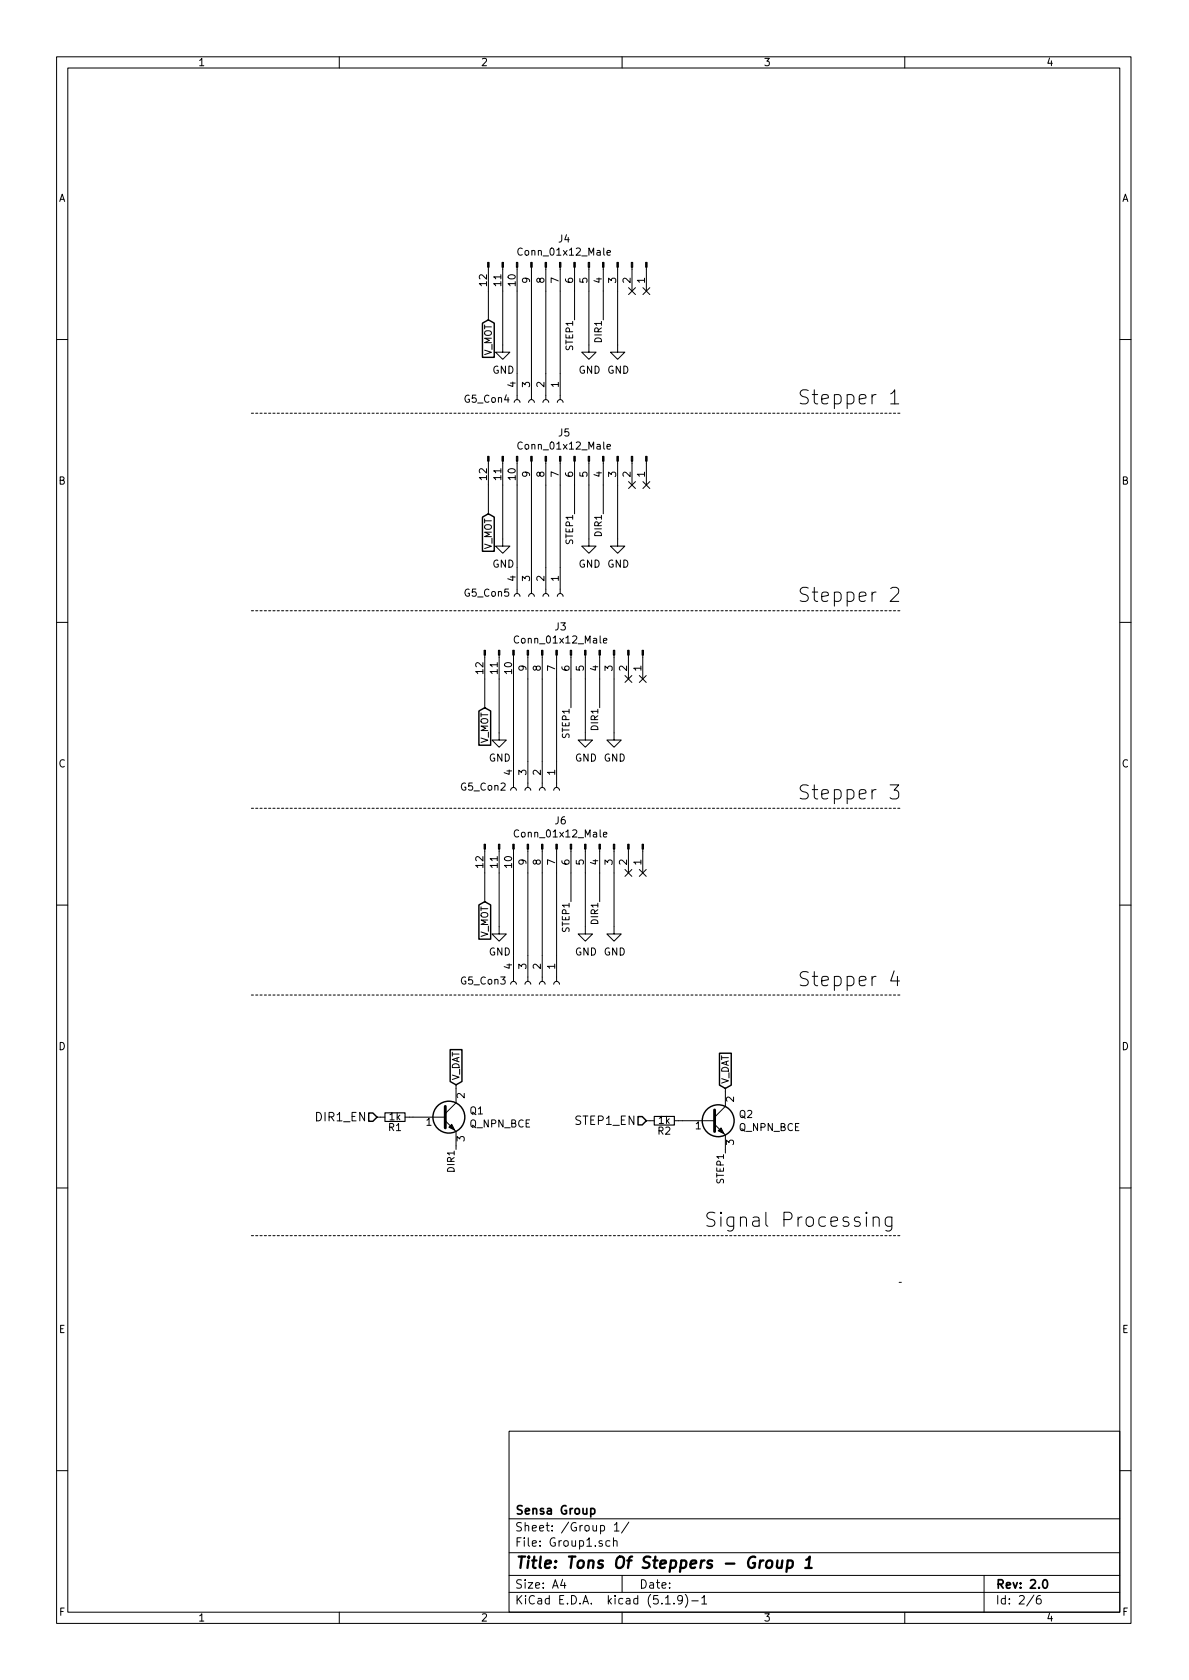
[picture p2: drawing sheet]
<svg xmlns="http://www.w3.org/2000/svg" width="210mm" height="297mm" viewBox="0 0 210 297" stroke-linecap="round" stroke-linejoin="round" font-family="sans-serif">
<g fill="none" stroke="#000" stroke-width=".18">
<path d="M10 10h190v277h-190zM12 12h186v273.1h-186zM60 10v2M110 10v2M160 10v2M86.4 47.3v9.3M88.9 47.3v15h1.3l-1.3 1.2-1.3-1.2h1.3M91.4 47.3v23.3M94 47.3v23.3M96.5 47.3v23.3M99.1 47.3v23.3M101.6 47.3v9.3"/>
<path d="M104.1 47.3v15h1.3l-1.3 1.2-1.2-1.2h1.2M106.7 47.3v9.3M107.3 44.7l.6-.1v-.3h-.4l-.2 .2 .1 .6h.5M109.2 47.3v15h1.3l-1.3 1.2-1.3-1.2h1.3M111.2 50.9l1.2 1.2M111.8 47.3v4.2M112.4 50.9l-1.2 1.2M113.7 50.9l1.2 1.2M114.3 47.3v4.2M114.9 50.9l-1.2 1.2M10 60h2M90.9 71.2l.2-.4 .2-.2 .5 .2 .1 .4"/>
<path d="M93.5 71.2l.1-.4 .3-.2 .4 .2 .2 .4M96 71.2l.1-.4 .3-.2 .5 .2 .1 .4M98.6 71.2l.1-.4 .3-.2 .4 .2 .2 .4M107.3 79l.6-.1v-.3h-.4l-.2 .2 .1 .6h.5M157.5 69.6l.5-.3 .2-.4v2.5M157.5 71.4h1.4M198 60h2M86.4 81.5v9.3M88.9 81.5v15.1h1.3l-1.3 1.2-1.3-1.2h1.3M91.4 81.5v23.4M94 81.5v23.4M96.5 81.5v23.4"/>
<path d="M99.1 81.5v23.4M101.6 81.5v9.3M104.1 81.5v15.1h1.3l-1.3 1.2-1.2-1.2h1.2M106.7 81.5v9.3M109.2 81.5v15.1h1.3l-1.3 1.2-1.3-1.2h1.3M111.2 85.2l1.2 1.2M111.8 81.5v4.3M112.4 85.2l-1.2 1.2M113.7 85.2l1.2 1.2M114.3 81.5v4.3M114.9 85.2l-1.2 1.2M10 110h2"/>
<path d="M85.7 115.8v9.3M88.3 115.8v15h1.2l-1.2 1.3-1.3-1.3h1.3M90.8 115.8v23.4M90.9 105.4l.2-.3 .2-.2 .5 .2 .1 .3M93.3 115.8v23.4M93.5 105.4l.1-.3 .3-.2 .4 .2 .2 .3M95.9 115.8v23.4M96 105.4l.1-.3 .3-.2 .5 .2 .1 .3M98.4 115.8v23.4M98.6 105.4l.1-.3 .3-.2 .4 .2 .2 .3M101 115.8v9.3M103.5 115.8v15h1.3l-1.3 1.3-1.3-1.3h1.3"/>
<path d="M106 115.8v9.3M106.7 113.3l.6-.1v-.3h-.4l-.2 .1 .1 .7h.5M108.6 115.8v15h1.3l-1.3 1.3-1.3-1.3h1.3M110.5 119.4l1.2 1.3M111.1 115.8v4.3M111.7 119.4l-1.2 1.3M113.1 119.4l1.2 1.3M113.7 115.8v4.3M114.3 119.4l-1.2 1.3M157.5 104.1l.4-.3h.6a.67 .67 0 0 1 .3 1.1l-1.4 1.4h1.5M198 110h2M90.3 139.7l.1-.3 .3-.2 .4 .2 .2 .3"/>
<path d="M92.8 139.7l.2-.3 .2-.2 .5 .2 .2 .3M95.4 139.7l.1-.3 .3-.2 .4 .2 .2 .3M97.9 139.7l.1-.3 .3-.2 .5 .2 .1 .3M157.4 138.8h1.5l-.8 .9a.67 .67 0 0 1 .8 .5l-.1 .8-.3 .3h-.7l-.4-.3M85.7 150.1v9.3M88.3 150.1v15h1.2l-1.2 1.3-1.3-1.3h1.3M90.8 150.1v23.4M93.3 150.1v23.4M95.9 150.1v23.4M98.4 150.1v23.4M101 150.1v9.3M103.5 150.1v15h1.3l-1.3 1.3-1.3-1.3h1.3"/>
<path d="M106 150.1v9.3M106.7 147.6l.6-.1v-.3h-.4l-.2 .1 .1 .6h.5M108.6 150.1v15h1.3l-1.3 1.3-1.3-1.3h1.3M110.5 153.7l1.2 1.3M111.1 150.1v4.2M111.7 153.7l-1.2 1.3M113.1 153.7l1.2 1.3M113.7 150.1v4.2M114.3 153.7l-1.2 1.3M10 160h2M90.3 174l.1-.3 .3-.2 .4 .1 .2 .4M92.8 174l.2-.3 .2-.2 .5 .1 .2 .4"/>
<path d="M95.4 174l.1-.3 .3-.2 .4 .1 .2 .4M97.9 174l.1-.3 .3-.2 .5 .1 .1 .4M158.1 171.7l-.6 1.7h1.6M158.7 172.6v1.7M198 160h2M66.7 197.5h1.4M71.6 197.5h7.1M78.7 198.2l1.9 1.9v3.1M80.6 191.8v3.2l-1.9 1.9M114.3 198.2h1.4M119.3 198.2h7.1M126.4 198.8l1.9 1.9v3.2"/>
<path d="M128.3 192.4v3.2l-1.9 1.9M10 210h2M153.2 214.3l-.1 .2 .1 .1 .1-.1-.1-.2v.3M154.4 215.4a.62 .62 0 0 1 1.1 .1v1.3M154.4 215.2v1.6M157.7 215.2v2a.67 .67 0 0 1-1.1 .3M157.7 215.3a.82 .82 0 0 0-1.1 .1l-.1 .2 .1 1 .4 .2 .7-.1M198 210h2M90 253h108v32.1h-108zM10 260h2M90 278.5h108M90 274.5h108"/>
<path d="M90 268.5h108M99.5 279.2l-.4 1.1h1M99.8 279.8v1M107.8 272.5l-.4-.1-.3 .3 .1 .6 .2 .1 .4-.1M108.5 272.5l.2-.1 .4 .1v.9M108.5 271.9v1.5M108.6 269.6l.5-.4v1.5M108.6 270.7h.9M110 278.5v3M111.2 269.1l-1.3 2M174 278.5v6.6M198 260h2"/>
<path d="M60 285.1v1.9M90 281.5h108M110 285.1v1.9M117.7 283.6h.8M119.2 283.5v.1M120.7 282.7l-.1 .2a.48 .48 0 0 1-.6 .1l-.2-.3 .2-.5a.48 .48 0 0 1 .6 .1 1.27 1.27 0 0 1-.2 1.2l-.4 .1M121.2 281.9a1.71 1.71 0 0 1 0 2.3M122.3 283h1.2M124.1 282.5l.4-.4v1.5M124.1 283.6h.9M160 285.1v1.9M182.8 282l-1.2 2"/>
<path d="M184 282.1a.62 .62 0 0 0-.7 .6v.8l.3 .1 .4-.1 .1-.5-.1-.3h-.4l-.3 .3"/>
</g>
<path d="M104.5 266.8l.4-.1 .3 .3-.1 .6-.2 .1-.4-.1M184.5 279.5l.2-.2a.81 .81 0 0 1 .6 .6 .81 .81 0 0 1-.3 .8l-.1 .1a.79 .79 0 0 1-.4-1.3z" fill="none" stroke="#000" stroke-width=".3"/>
<path d="M135.7 276.1a.51 .51 0 0 1 .5-.2 .51 .51 0 0 1 .4 .4l-.1 .5a.56 .56 0 0 1-.5 .4 .56 .56 0 0 1-.5-.4zM137.5 275.9l-.1 1.2a.56 .56 0 0 0 .8-.1M138.4 275.9l-.2 1.3M139.3 276a.68 .68 0 0 1 .9 .1v.7a.66 .66 0 0 1-1 .3M139.3 275.9l-.2 2M142.4 277.2h1.1M142.6 275.8l.6-.6-.2 2" fill="none" stroke="#000" stroke-width=".41"/>
<g fill="#000" stroke="#000" stroke-width=".18">
<path d="M86.2 46.4h.3v.9h-.3zM88.8 46.4h.2v.9h-.2zM91.3 46.4h.3v.9h-.3zM93.9 46.4h.2v.9h-.2zM96.4 46.4h.2v.9h-.2zM98.9 46.4h.3v.9h-.3zM101.5 46.4h.2v.9h-.2zM104 46.4h.3v.9h-.3zM106.6 46.4h.2v.9h-.2zM109.1 46.4h.2v.9h-.2zM111.6 46.4h.3v.9h-.3zM114.2 46.4h.2v.9h-.2z"/>
<path d="M86.2 80.7h.3v.8h-.3zM88.8 80.7h.2v.8h-.2zM91.3 80.7h.3v.8h-.3zM93.9 80.7h.2v.8h-.2zM96.4 80.7h.2v.8h-.2zM98.9 80.7h.3v.8h-.3zM101.5 80.7h.2v.8h-.2zM104 80.7h.3v.8h-.3zM106.6 80.7h.2v.8h-.2zM109.1 80.7h.2v.8h-.2zM111.6 80.7h.3v.8h-.3zM114.2 80.7h.2v.8h-.2z"/>
<path d="M85.6 115h.3v.8h-.3zM88.1 115h.3v.8h-.3zM90.7 115h.2v.8h-.2zM93.2 115h.3v.8h-.3zM95.8 115h.2v.8h-.2zM98.3 115h.3v.8h-.3zM100.8 115h.3v.8h-.3zM103.4 115h.2v.8h-.2zM105.9 115h.3v.8h-.3zM108.5 115h.2v.8h-.2zM111 115h.3v.8h-.3zM113.5 115h.3v.8h-.3z"/>
<path d="M85.6 149.3h.3v.8h-.3zM88.1 149.3h.3v.8h-.3zM90.7 149.3h.2v.8h-.2zM93.2 149.3h.3v.8h-.3zM95.8 149.3h.2v.8h-.2zM98.3 149.3h.3v.8h-.3zM100.8 149.3h.3v.8h-.3zM103.4 149.3h.2v.8h-.2zM105.9 149.3h.3v.8h-.3zM108.5 149.3h.2v.8h-.2zM111 149.3h.3v.8h-.3zM113.5 149.3h.3v.8h-.3z"/>
<path d="M79.4 199.3l.5-.5 .5 1zM127 199.9l.5-.5 .5 1z"/>
</g>
<g fill="none" stroke="#000" stroke-width=".25">
<path d="M85.3 57.1l1.1-.5 1 .5v6.1h-2.1zM85.3 91.4l1.1-.6 1 .6v6.1h-2.1zM84.7 125.7l1-.6 1.1 .6v6.1h-2.1zM84.7 160l1-.6 1.1 .6v6.1h-2.1zM65.2 196.8h.7l.8 .7-.8 .8h-.7zM79.6 185.6h2.1v5.6l-1.1 .6-1-.6zM112.8 197.4h.8l.7 .8-.7 .7h-.8zM127.2 186.2h2.1v5.7l-1 .5-1.1-.5z"/>
<circle cx="79.4" cy="197.5" r="2.82"/>
<circle cx="127" cy="198.2" r="2.82"/>
</g>
<path d="M78.7 195.6v3.8M126.4 196.3v3.8" fill="none" stroke="#000" stroke-width=".51"/>
<path d="M68.1 196.8h3.5v1.5h-3.5zM115.7 197.4h3.6v1.5h-3.6z" fill="none" stroke="#000" stroke-width=".2"/>
<path d="M44.4 73.1h115M44.4 108h115M44.4 142.9h115M44.4 175.9h115M44.4 218.5h115M159.4 226.7h-.7" fill="none" stroke="#000" stroke-width=".18" stroke-dasharray=".4 .4"/>
<g font-size="3.5">
<text x="141" y="71.5">Stepper 1</text>
<text x="141" y="106.5">Stepper 2</text>
<text x="141" y="141.4">Stepper 3</text>
<text x="141" y="174.4">Stepper 4</text>
<text x="124.5" y="217">Signal Processing</text>
</g>
<text font-size="2.8" x="91" y="277.3">Title: Tons Of Steppers - Group 1</text>
<g font-size="2.1">
<text x="56.1" y="198.3">DIR1_EN</text>
<text x="101.9" y="198.9">STEP1_EN</text>
<text x="91" y="267.8">Sensa Group</text>
<text x="91" y="273.5">File: Group1.sch</text>
<text x="91" y="270.8">Sheet: /Group 1/</text>
<text x="91" y="280.9">Size: A4</text>
<text x="113" y="280.9">Date:</text>
<text x="176" y="280.9">Rev: 2.0</text>
<text x="91" y="283.7">KiCad E.D.A. kicad (5.1.9)-1</text>
<text x="176" y="283.7">Id: 2/6</text>
</g>
<g font-size="1.8">
<text x="35" y="11.7">1</text>
<text x="85" y="11.7">2</text>
<text x="135" y="11.7">3</text>
<text x="185" y="11.7">4</text>
<text x="10.4" y="35.7">A</text>
<text x="198.4" y="35.7">A</text>
<text x="92.1" y="45.2">Conn_01x12_Male</text>
<text x="98.8" y="42.9">J4</text>
<text x="86.1" y="50.5" transform="rotate(-90 86.1 50.5)">12</text>
<text x="88.6" y="50.5" transform="rotate(-90 88.6 50.5)">11</text>
<text x="91.2" y="50.5" transform="rotate(-90 91.2 50.5)">10</text>
<text x="93.7" y="50" transform="rotate(-90 93.7 50)">9</text>
<text x="96.3" y="50" transform="rotate(-90 96.3 50)">8</text>
<text x="98.8" y="50" transform="rotate(-90 98.8 50)">7</text>
<text x="101.3" y="50" transform="rotate(-90 101.3 50)">6</text>
<text x="103.9" y="50" transform="rotate(-90 103.9 50)">5</text>
<text x="106.4" y="50" transform="rotate(-90 106.4 50)">4</text>
<text x="109" y="50" transform="rotate(-90 109 50)">3</text>
<text x="111.5" y="50" transform="rotate(-90 111.5 50)">2</text>
<text x="114" y="50" transform="rotate(-90 114 50)">1</text>
<text x="82.2" y="71.2">G5_Con4</text>
<text x="87.1" y="66.1">GND</text>
<text x="91.2" y="68.5" transform="rotate(-90 91.2 68.5)">4</text>
<text x="93.7" y="68.5" transform="rotate(-90 93.7 68.5)">3</text>
<text x="96.3" y="68.5" transform="rotate(-90 96.3 68.5)">2</text>
<text x="98.8" y="68.5" transform="rotate(-90 98.8 68.5)">1</text>
<text x="102.3" y="66.1">GND GND</text>
<text x="98.8" y="77.2">J5</text>
<text x="92.1" y="79.5">Conn_01x12_Male</text>
<text x="10.4" y="85.7">B</text>
<text x="86.1" y="84.8" transform="rotate(-90 86.1 84.8)">12</text>
<text x="88.6" y="84.8" transform="rotate(-90 88.6 84.8)">11</text>
<text x="91.2" y="84.8" transform="rotate(-90 91.2 84.8)">10</text>
<text x="93.7" y="84.3" transform="rotate(-90 93.7 84.3)">9</text>
<text x="96.3" y="84.3" transform="rotate(-90 96.3 84.3)">8</text>
<text x="98.8" y="84.3" transform="rotate(-90 98.8 84.3)">7</text>
<text x="101.3" y="84.3" transform="rotate(-90 101.3 84.3)">6</text>
<text x="103.9" y="84.3" transform="rotate(-90 103.9 84.3)">5</text>
<text x="106.4" y="84.3" transform="rotate(-90 106.4 84.3)">4</text>
<text x="109" y="84.3" transform="rotate(-90 109 84.3)">3</text>
<text x="111.5" y="84.3" transform="rotate(-90 111.5 84.3)">2</text>
<text x="114" y="84.3" transform="rotate(-90 114 84.3)">1</text>
<text x="198.4" y="85.7">B</text>
<text x="87.1" y="100.4">GND</text>
<text x="102.3" y="100.4">GND GND</text>
<text x="82.2" y="105.5">G5_Con5</text>
<text x="91.2" y="102.8" transform="rotate(-90 91.2 102.8)">4</text>
<text x="93.7" y="102.8" transform="rotate(-90 93.7 102.8)">3</text>
<text x="96.3" y="102.8" transform="rotate(-90 96.3 102.8)">2</text>
<text x="98.8" y="102.8" transform="rotate(-90 98.8 102.8)">1</text>
<text x="91.5" y="113.8">Conn_01x12_Male</text>
<text x="98.2" y="111.5">J3</text>
<text x="85.5" y="119.1" transform="rotate(-90 85.5 119.1)">12</text>
<text x="88" y="119.1" transform="rotate(-90 88 119.1)">11</text>
<text x="90.6" y="119.1" transform="rotate(-90 90.6 119.1)">10</text>
<text x="93.1" y="118.6" transform="rotate(-90 93.1 118.6)">9</text>
<text x="95.6" y="118.6" transform="rotate(-90 95.6 118.6)">8</text>
<text x="98.2" y="118.6" transform="rotate(-90 98.2 118.6)">7</text>
<text x="100.7" y="118.6" transform="rotate(-90 100.7 118.6)">6</text>
<text x="103.3" y="118.6" transform="rotate(-90 103.3 118.6)">5</text>
<text x="105.8" y="118.6" transform="rotate(-90 105.8 118.6)">4</text>
<text x="108.3" y="118.6" transform="rotate(-90 108.3 118.6)">3</text>
<text x="110.9" y="118.6" transform="rotate(-90 110.9 118.6)">2</text>
<text x="113.4" y="118.6" transform="rotate(-90 113.4 118.6)">1</text>
<text x="10.4" y="135.7">C</text>
<text x="86.4" y="134.7">GND</text>
<text x="90.6" y="137" transform="rotate(-90 90.6 137)">4</text>
<text x="93.1" y="137" transform="rotate(-90 93.1 137)">3</text>
<text x="95.6" y="137" transform="rotate(-90 95.6 137)">2</text>
<text x="98.2" y="137" transform="rotate(-90 98.2 137)">1</text>
<text x="101.7" y="134.7">GND GND</text>
<text x="198.4" y="135.7">C</text>
<text x="81.6" y="139.8">G5_Con2</text>
<text x="91.5" y="148.1">Conn_01x12_Male</text>
<text x="98.2" y="145.8">J6</text>
<text x="85.5" y="153.4" transform="rotate(-90 85.5 153.4)">12</text>
<text x="88" y="153.4" transform="rotate(-90 88 153.4)">11</text>
<text x="90.6" y="153.4" transform="rotate(-90 90.6 153.4)">10</text>
<text x="93.1" y="152.9" transform="rotate(-90 93.1 152.9)">9</text>
<text x="95.6" y="152.9" transform="rotate(-90 95.6 152.9)">8</text>
<text x="98.2" y="152.9" transform="rotate(-90 98.2 152.9)">7</text>
<text x="100.7" y="152.9" transform="rotate(-90 100.7 152.9)">6</text>
<text x="103.3" y="152.9" transform="rotate(-90 103.3 152.9)">5</text>
<text x="105.8" y="152.9" transform="rotate(-90 105.8 152.9)">4</text>
<text x="108.3" y="152.9" transform="rotate(-90 108.3 152.9)">3</text>
<text x="110.9" y="152.9" transform="rotate(-90 110.9 152.9)">2</text>
<text x="113.4" y="152.9" transform="rotate(-90 113.4 152.9)">1</text>
<text x="86.4" y="168.9">GND</text>
<text x="90.6" y="171.3" transform="rotate(-90 90.6 171.3)">4</text>
<text x="93.1" y="171.3" transform="rotate(-90 93.1 171.3)">3</text>
<text x="95.6" y="171.3" transform="rotate(-90 95.6 171.3)">2</text>
<text x="98.2" y="171.3" transform="rotate(-90 98.2 171.3)">1</text>
<text x="101.7" y="168.9">GND GND</text>
<text x="81.6" y="174.1">G5_Con3</text>
<text x="10.4" y="185.7">D</text>
<text x="198.4" y="185.7">D</text>
<text x="82.2" y="194.2" transform="rotate(-90 82.2 194.2)">2</text>
<text x="83.1" y="197">Q1</text>
<text x="129.8" y="194.8" transform="rotate(-90 129.8 194.8)">2</text>
<text x="130.8" y="197.7">Q2</text>
<text x="68.7" y="200">R1</text>
<text x="68.9" y="198.1">1k</text>
<text x="75.4" y="199">1</text>
<text x="82.2" y="201.8" transform="rotate(-90 82.2 201.8)">3</text>
<text x="83.1" y="199.4">Q_NPN_BCE</text>
<text x="116.4" y="200.6">R2</text>
<text x="116.5" y="198.7">1k</text>
<text x="123" y="199.7">1</text>
<text x="129.8" y="202.4" transform="rotate(-90 129.8 202.4)">3</text>
<text x="130.7" y="200">Q_NPN_BCE</text>
<text x="10.4" y="235.7">E</text>
<text x="198.4" y="235.7">E</text>
<text x="10.5" y="285.7">F</text>
<text x="35" y="286.7">1</text>
<text x="85" y="286.7">2</text>
<text x="135" y="286.7">3</text>
<text x="185" y="286.7">4</text>
<text x="198.5" y="285.7">F</text>
</g>
<g font-size="1.7">
<text x="86.9" y="63" transform="rotate(-90 86.9 63)">V_MOT</text>
<text x="101.3" y="61.8" transform="rotate(-90 101.3 61.8)">STEP1</text>
<text x="106.4" y="60.3" transform="rotate(-90 106.4 60.3)">DIR1</text>
<text x="106.4" y="94.6" transform="rotate(-90 106.4 94.6)">DIR1</text>
<text x="86.9" y="97.3" transform="rotate(-90 86.9 97.3)">V_MOT</text>
<text x="101.3" y="96.1" transform="rotate(-90 101.3 96.1)">STEP1</text>
<text x="86.3" y="131.6" transform="rotate(-90 86.3 131.6)">V_MOT</text>
<text x="100.7" y="130.4" transform="rotate(-90 100.7 130.4)">STEP1</text>
<text x="105.8" y="128.9" transform="rotate(-90 105.8 128.9)">DIR1</text>
<text x="86.3" y="165.9" transform="rotate(-90 86.3 165.9)">V_MOT</text>
<text x="100.7" y="164.7" transform="rotate(-90 100.7 164.7)">STEP1</text>
<text x="105.8" y="163.2" transform="rotate(-90 105.8 163.2)">DIR1</text>
<text x="81.2" y="191.1" transform="rotate(-90 81.2 191.1)">V_DAT</text>
<text x="128.9" y="191.7" transform="rotate(-90 128.9 191.7)">V_DAT</text>
<text x="80.4" y="207" transform="rotate(-90 80.4 207)">DIR1</text>
<text x="128" y="209.1" transform="rotate(-90 128 209.1)">STEP1</text>
</g>
</svg>
